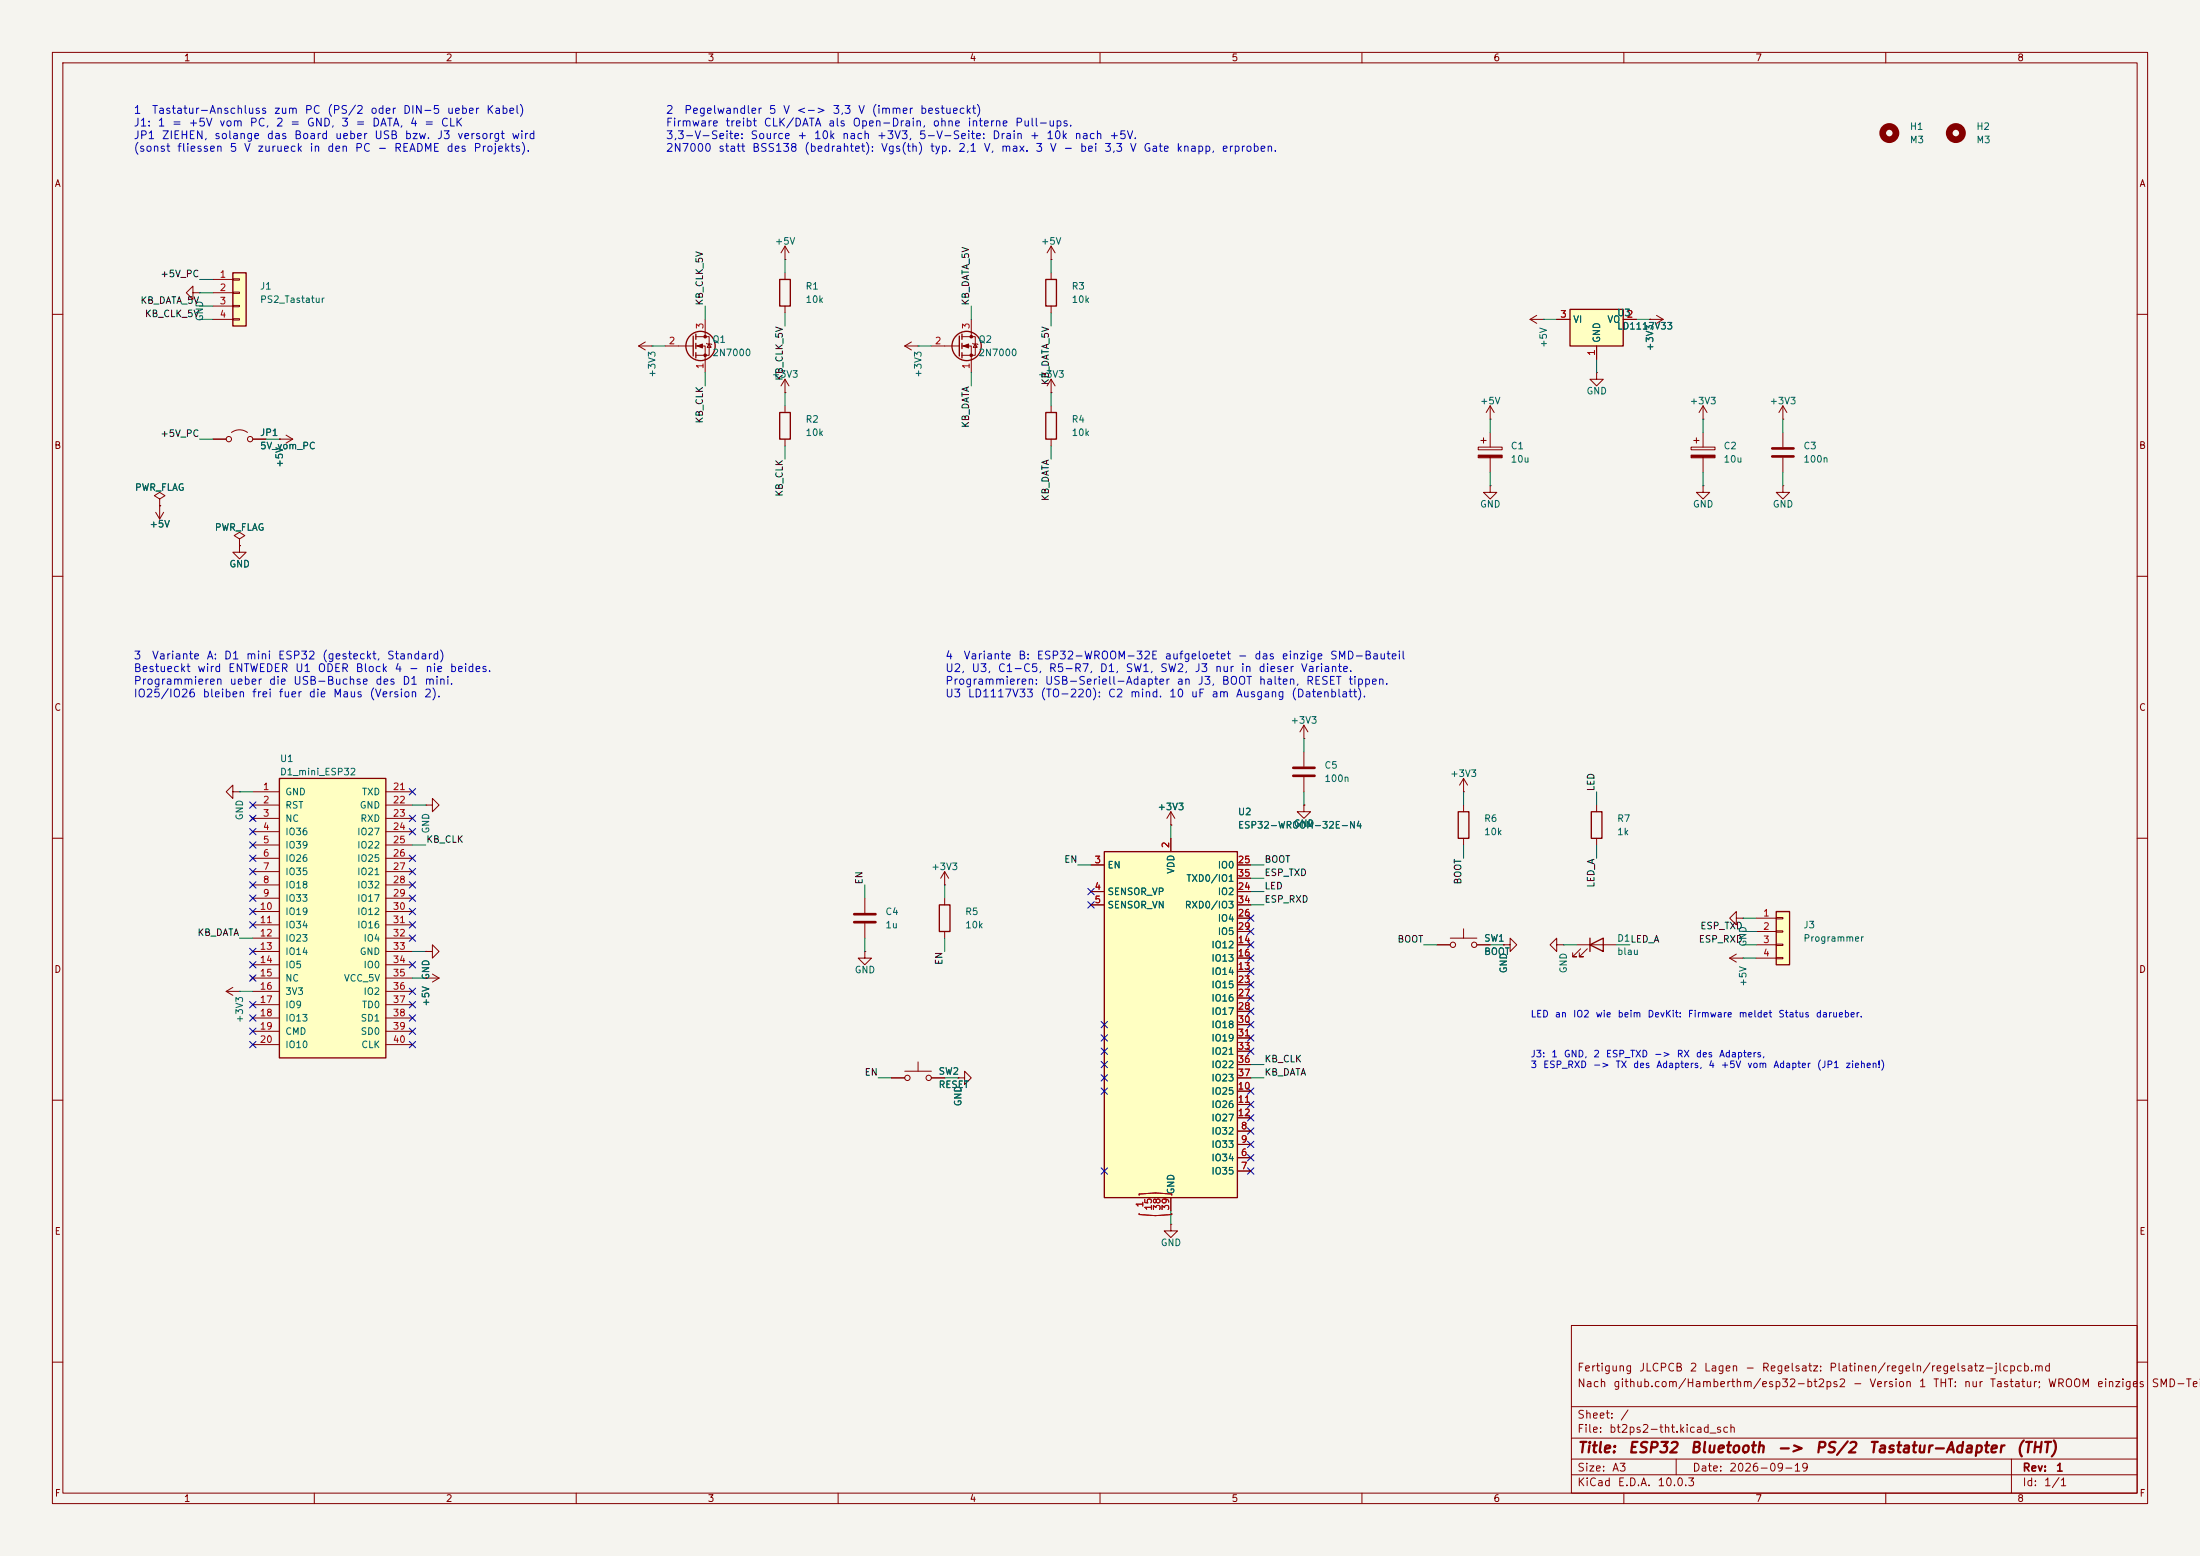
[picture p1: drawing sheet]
<svg xmlns="http://www.w3.org/2000/svg" width="420mm" height="297mm" viewBox="0 0 420 297" stroke-linecap="round" stroke-linejoin="round" font-family="sans-serif">
<path d="M0 0h420v297h-420z" fill="#f5f4ef" stroke="#f5f4ef" stroke-width=".19"/>
<g fill="none" stroke="#840000" stroke-width=".19">
<path d="M10 10h400v277h-400zM12 12h396v273h-396zM60 10v2M110 10v2M160 10v2M210 10v2M260 10v2M310 10v2M360 10v2M36.8 55.9v-1.3l-1.2 1.3 1.2 1.3v-1.3h1.3M38.1 55.9h.1M10 60h2"/>
<path d="M200.7 74.9h.1M200.7 72.4l-.8 1.3M200.7 72.4l.7 1.3M200.7 72.4v2.5M408 60h2M10 110h2M408 110h2M10 160h2M279.4 153.7v1.2M408 160h2M165.1 171.5v2.7M165.1 176.3v2.8"/>
<path d="M180.3 171.5v1.2M180.3 177.8v1.3M279.4 160v1.3M331.5 175.3v-1.3l-1.3 1.3 1.3 1.2v-1.2h1.2M332.7 175.3h.1M43.2 189.2l1.2 .8M43.2 189.2h2.5M44.4 188.5l-1.2 .7M45.7 189.2h.1M81.3 186.7h.1M81.3 181.6h1.2v-1.3l1.3 1.3-1.3 1.3v-1.3M81.3 181.6h.1"/>
<path d="M81.3 186.7h2.5M82.5 185.9l1.3 .8M83.8 186.7l-1.3 .8M165.1 181.6v1.3h1.3l-1.3 1.3-1.3-1.3h1.3M165.1 181.6h.1M301 180.3h7.6M301.8 181.1l-1.6 1.5h.8h-.8v-.7M303 181.1l-1.5 1.5h.8h-.8v-.7M10 210h2M170.2 205.7h2.5M172.7 204.5h5.1M175.3 202.7v1.8"/>
<path d="M177.8 205.7h2.5M182.9 205.7h1.2v-1.2l1.3 1.2-1.3 1.3v-1.3M182.9 205.7h.1M408 210h2M300 253h108v32h-108zM10 260h2M300 278.5h108M300 274.5h108M300 268.5h108M320 278.5v3M384 278.5v6.5M408 260h2"/>
<path d="M60 285v2M110 285v2M160 285v2M210 285v2M260 285v2M300 281.5h108M310 285v2M360 285v2"/>
<circle cx="173.2" cy="205.7" r=".51"/>
<circle cx="177.3" cy="205.7" r=".51"/>
</g>
<path d="M278.4 154.9h2v5.1h-2zM179.3 172.7h2.1v5.1h-2.1zM303.5 179.1v2.5M303.5 180.3l2.6-1.2v2.5z" fill="none" stroke="#840000" stroke-width=".25"/>
<path d="M163.1 174.5h4M163.1 176h4" fill="none" stroke="#840000" stroke-width=".51"/>
<path d="M210.8 162.6h25.4v66h-25.4z" fill="#ffffc2"/>
<path d="M148.8 53.3h2.1v5.1h-2.1zM210.8 162.6h25.4v66h-25.4z" fill="none" stroke="#840000" stroke-width=".25"/>
<g fill="none" stroke="#840000" stroke-width=".19">
<path d="M149.9 49.5h.1M149.9 47l-.8 1.3M149.9 47l.7 1.3M149.9 47v2.5M149.9 52.1v1.2M149.9 58.4v1.3M315 61h.1M315 61h2.5M316.2 60.2l1.3 .8M317.5 61l-1.3 .7M325.1 77.5l-.7 1.2M325.1 77.5l.8 1.2"/>
<path d="M325.1 77.5v2.5M340.4 77.5v2.5M340.4 77.5l-.8 1.2M340.4 77.5l.7 1.2M284.5 92.7v1.3h1.2l-1.2 1.3-1.3-1.3h1.3M284.5 92.7h.1M322.8 85.3h4.6v.6h-4.6zM323.3 84.1h1.1M323.8 83.6v1M325.1 80h.1M325.1 82.6v2.7M325.1 87.4v2.8"/>
<path d="M340.4 80h.1M340.4 82.6v2.7M340.4 87.4v2.8M248.9 138.4l-.7 1.3M248.9 138.4l.8 1.3M248.9 138.4v2.6M44.4 151.1v-1.2l-1.2 1.2 1.2 1.3v-1.3h1.3M45.7 151.1h.1M223.5 157.5h.1M223.5 154.9v2.6M223.5 154.9l-.7 1.3M223.5 154.9l.8 1.3"/>
<path d="M248.9 141h.1M248.9 153.7v1.2h1.3l-1.3 1.3-1.3-1.3h1.3M248.9 153.7h.1M248.9 143.5v2.8M248.9 148.3v2.8M279.4 151.1h.1M279.4 148.6v2.5M279.4 148.6l-.8 1.3M279.4 148.6l.8 1.3M180.3 168.9h.1M180.3 166.4l-.7 1.2M180.3 166.4l.8 1.2"/>
<path d="M180.3 166.4v2.5M208.3 165.1h2.5M208.3 170.2h2.5M208.3 172.7h2.5M223.5 160v2.6M236.2 165.1h2.6M236.2 170.2h2.6M236.2 172.7h2.6M236.2 175.3h2.6M236.2 177.8h2.6M236.2 167.6h2.6M276.9 179.1h5"/>
<path d="M279.4 177.3v1.8M236.2 185.4h2.6M236.2 180.3h2.6M236.2 182.9h2.6M236.2 188h2.6M236.2 190.5h2.6M236.2 193h2.6M236.2 195.6h2.6M236.2 198.1h2.6M274.3 180.3h2.6M281.9 180.3h2.6M236.2 215.9h2.6"/>
<path d="M236.2 218.4h2.6M236.2 208.3h2.6M236.2 210.8h2.6M236.2 213.4h2.6M236.2 200.7h2.6M236.2 203.2h2.6M236.2 205.7h2.6M223.5 233.7v1.2h1.3l-1.3 1.3-1.3-1.3h1.3M223.5 233.7h.1M223.5 228.6v2.5M236.2 221h2.6M236.2 223.5h2.6"/>
<circle cx="277.4" cy="180.3" r=".51"/>
<circle cx="281.4" cy="180.3" r=".51"/>
</g>
<path d="M217.5 228.1v-.2l3.1-.2 3.1 .2v.2M217.5 231.6v.2l3.1 .2 3.1-.2v-.2" fill="none" stroke="#a90000" stroke-width=".19"/>
<g fill="none" stroke="#840000" stroke-width="1.3">
<circle cx="360.7" cy="25.4" r="1.27"/>
<circle cx="373.4" cy="25.4" r="1.27"/>
</g>
<path d="M338.3 85.6h4.1M338.3 87.1h4.1M246.9 146.6h4.1M246.9 148.1h4.1" fill="none" stroke="#840000" stroke-width=".51"/>
<path d="M322.8 86.9h4.6v.5h-4.6z" fill="#840000" stroke="#840000" stroke-width=".19"/>
<path d="M339.1 174h2.5v10.2h-2.5z" fill="#ffffc2"/>
<path d="M339.1 174h2.5v10.2h-2.5z" fill="none" stroke="#840000" stroke-width=".25"/>
<path d="M335.3 175.3h3.8M335.3 177.8h3.8M339.1 175.1h1.3v.3h-1.3zM339.1 177.7h1.3v.2h-1.3zM335.3 180.3h3.8M335.3 182.9h3.8M339.1 180.2h1.3v.3h-1.3zM339.1 182.8h1.3v.2h-1.3z" fill="none" stroke="#840000" stroke-width=".19"/>
<path d="M299.7 59.1h10.2v6.9h-10.2z" fill="#ffffc2"/>
<g fill="none" stroke="#840000" stroke-width=".25">
<path d="M299.7 59.1h10.2v6.9h-10.2zM132.3 64.1v3.8M132.8 63.8v1M132.8 65.5v1M132.8 67.3v1"/>
<circle cx="133.7" cy="66" r="2.79"/>
</g>
<g fill="none" stroke="#840000" stroke-width=".19">
<path d="M121.9 66h2.6M121.9 66l1.3 .8M123.2 65.3l-1.3 .7M124.5 66h.1M127 66h5.3M132.8 64.3h2.6v3.5h-2.6M132.8 66h1.8v5.1M134.6 61v3.3M134.9 65.5l1 .3M135.4 65.7l.4 .6h-.8zM297.2 61h2.5M304.8 71.1v1.3h1.3l-1.3 1.3-1.3-1.3h1.3"/>
<path d="M304.8 71.1h.1M304.8 66v2.6M309.9 61h2.5M40.6 83.8h2.6M44.2 82.6a2.54 2.54 0 0 1 3 0M48.3 83.8h2.5M53.3 83.8h.1M53.3 83.8h2.6M54.6 83.1l1.3 .7M55.9 83.8l-1.3 .8M45.7 102.9l1-.7-1-.6-1 .6 1 .7v1.2M45.7 104.1h.1"/>
<path d="M45.7 104.1v1.3h1.3l-1.3 1.3-1.3-1.3h1.3"/>
<circle cx="43.7" cy="83.8" r=".51"/>
<circle cx="47.8" cy="83.8" r=".51"/>
</g>
<g fill="#840000" stroke="#840000" stroke-width=".19">
<path d="M133.1 66l1-.3v.7z"/>
<circle cx="134.6" cy="64.3" r=".25"/>
<circle cx="134.6" cy="67.8" r=".25"/>
</g>
<path d="M53.3 148.6h20.4v53.3h-20.4z" fill="#ffffc2"/>
<g fill="none" stroke="#840000" stroke-width=".25">
<path d="M199.6 53.3h2.1v5.1h-2.1zM148.8 78.7h2.1v5.1h-2.1zM183.1 64.1v3.8M183.6 63.8v1M183.6 65.5v1M183.6 67.3v1M199.6 78.7h2.1v5.1h-2.1zM53.3 148.6h20.4v53.3h-20.4zM303.8 154.9h2v5.1h-2z"/>
<circle cx="184.5" cy="66" r="2.79"/>
</g>
<g fill="none" stroke="#840000" stroke-width=".19">
<path d="M200.7 49.5h.1M200.7 47v2.5M200.7 52.1v1.2M200.7 58.4v1.3M200.7 47l-.8 1.3M200.7 47l.7 1.3M149.9 74.9h.1M149.9 72.4v2.5M149.9 77.5v1.2M149.9 72.4l-.8 1.3M149.9 72.4l.7 1.3M172.7 66h2.6"/>
<path d="M172.7 66l1.3 .8M174 65.3l-1.3 .7M175.3 66h.1M177.8 66h5.3M183.6 64.3h2.6v3.5h-2.6M183.6 66h1.8v5.1M185.4 61v3.3M185.7 65.5l1 .3M186.2 65.7l.4 .6h-.8zM200.7 77.5v1.2M284.5 77.5l-.8 1.2M284.5 77.5l.7 1.2"/>
<path d="M284.5 77.5v2.5M292.1 61l1.3 .7M292.1 61h2.5M293.4 60.2l-1.3 .8M294.6 61h.1M29.7 97.8l.8 1.3M30.5 95.3l1-.7-1-.6-1 .6 1 .7v1.2M30.5 96.5h.1M30.5 96.5v2.6M31.2 97.8l-.7 1.3M149.9 83.8v1.3M200.7 83.8v1.3"/>
<path d="M282.2 85.3h4.6v.6h-4.6zM282.7 84.1h1M283.2 83.6v1M284.5 80h.1M284.5 82.6v2.7M284.5 87.4v2.8M325.1 92.7v1.3h1.3l-1.3 1.3-1.3-1.3h1.3M325.1 92.7h.1M340.4 92.7v1.3h1.2l-1.2 1.3-1.3-1.3h1.3M340.4 92.7h.1M47.9 155.8l.7 .8M48.3 151.1h5"/>
<path d="M48.3 153.7h5M48.3 156.2h5M48.3 158.8h5M48.6 155.8l-.7 .8M73.7 151.1h5M73.7 153.7h5M73.7 156.2h5M73.7 158.8h5M81.3 153.7h1.2v-1.3l1.3 1.3-1.3 1.2v-1.2M81.3 153.7h.1M304.8 153.7v1.2M48.3 161.3h5"/>
<path d="M48.3 163.8h5M48.3 166.4h5M48.3 168.9h5M48.3 171.5h5M48.3 174h5M48.3 176.5h5M48.3 179.1h5M73.7 161.3h5M73.7 163.8h5M73.7 166.4h5M73.7 168.9h5M73.7 171.5h5"/>
<path d="M73.7 174h5M73.7 176.5h5M73.7 179.1h5M304.8 160v1.3M47.9 186.3l.7 .8M48.3 181.6h5M48.3 184.2h5M48.3 186.7h5M48.3 189.2h5M48.3 191.8h5M48.3 194.3h5M48.3 196.9h5"/>
<path d="M48.3 199.4h5M48.6 186.3l-.7 .8M73.7 181.6h5M73.7 184.2h5M73.7 186.7h5M73.7 189.2h5M73.7 191.8h5M73.7 194.3h5M73.7 196.9h5M73.7 199.4h5M287 180.3h1.3v-1.2l1.3 1.2-1.3 1.3v-1.3M287 180.3h.1"/>
<path d="M297.2 180.3v-1.2l-1.3 1.2 1.3 1.3v-1.3h1.2M298.4 180.3h.1M330.2 182.9l1.3 .7M330.2 182.9h2.5M331.5 182.1l-1.3 .8M332.7 182.9h.1"/>
</g>
<g fill="#840000" stroke="#840000" stroke-width=".19">
<path d="M183.9 66l1-.3v.7z"/>
<path d="M282.2 86.9h4.6v.5h-4.6z"/>
<circle cx="185.4" cy="64.3" r=".25"/>
<circle cx="185.4" cy="67.8" r=".25"/>
</g>
<path d="M44.4 52.1h2.6v10.1h-2.6z" fill="#ffffc2"/>
<path d="M44.4 52.1h2.6v10.1h-2.6z" fill="none" stroke="#840000" stroke-width=".25"/>
<g fill="none" stroke="#840000" stroke-width=".19">
<path d="M40.6 53.3h3.8M40.6 55.9h3.8M40.6 58.4h3.8M44.4 53.2h1.3v.3h-1.3zM44.4 55.8h1.3v.2h-1.3zM44.4 58.3h1.3v.2h-1.3zM40.6 61h3.8M44.4 60.8h1.3v.3h-1.3zM297.2 61h2.5M304.8 66v2.6M309.9 61h2.5M315 61h.1"/>
<path d="M30.5 96.5h.1M40.6 83.8h2.6M48.3 83.8h2.5M53.3 83.8h.1M45.7 104.1h.1M223.5 157.5h.1M248.9 153.7h.1M208.3 165.1h2.5M208.3 170.2h2.5M208.3 172.7h2.5M223.5 160v2.6M236.2 165.1h2.6"/>
<path d="M236.2 170.2h2.6M236.2 172.7h2.6M236.2 175.3h2.6M236.2 177.8h2.6M236.2 167.6h2.6M81.3 181.6h.1M81.3 186.7h.1M236.2 180.3h2.6M236.2 185.4h2.6M236.2 182.9h2.6M236.2 188h2.6M236.2 190.5h2.6"/>
<path d="M236.2 193h2.6M236.2 195.6h2.6M236.2 198.1h2.6M274.3 180.3h2.6M281.9 180.3h2.6M287 180.3h.1M170.2 205.7h2.5M177.8 205.7h2.5M182.9 205.7h.1M236.2 215.9h2.6M236.2 218.4h2.6M236.2 208.3h2.6"/>
<path d="M236.2 210.8h2.6M236.2 213.4h2.6M236.2 200.7h2.6M236.2 203.2h2.6M236.2 205.7h2.6M223.5 228.6v2.5M236.2 221h2.6M236.2 223.5h2.6"/>
</g>
<g fill="none" stroke="#009600" stroke-width=".19">
<path d="M38.1 58.4h2.5M38.1 55.9h2.5M38.1 53.3h2.5M134.6 58.4v2.6M149.9 49.5v2.6M149.9 59.7v2.5M185.4 58.4v2.6M200.7 49.5v2.6M200.7 59.7v2.5M38.1 61h2.5M124.5 66h2.5M134.6 71.1v2.6"/>
<path d="M149.9 74.9v2.6M175.3 66h2.5M185.4 71.1v2.6M200.7 74.9v2.6M294.6 61h2.6M304.8 68.6v2.5M312.4 61h2.6M38.1 83.8h2.5M50.8 83.8h2.5M149.9 85.1v2.5M200.7 85.1v2.5M284.5 80v2.6"/>
<path d="M284.5 90.2v2.5M325.1 80v2.6M325.1 90.2v2.5M340.4 80v2.6M340.4 90.2v2.5M45.7 151.1h2.6M78.7 153.7h2.6M223.5 157.5v2.5M248.9 141v2.5M248.9 151.1v2.6M279.4 151.1v2.6M304.8 151.1v2.6"/>
<path d="M45.7 179.1h2.6M78.7 161.3h2.6M165.1 168.9v2.6M165.1 179.1v2.5M180.3 168.9v2.6M180.3 179.1v2.5M205.7 165.1h2.6M238.8 165.1h2.5M238.8 170.2h2.5M238.8 167.6h2.5M238.8 172.7h2.5M279.4 161.3v2.5"/>
<path d="M304.8 161.3v2.5M332.7 177.8h2.6M332.7 175.3h2.6M45.7 189.2h2.6M78.7 186.7h2.6M78.7 181.6h2.6M271.8 180.3h2.5M284.5 180.3h2.5M298.4 180.3h2.6M308.6 180.3h2.5M332.7 180.3h2.6M332.7 182.9h2.6"/>
<path d="M167.6 205.7h2.6M180.3 205.7h2.6M238.8 203.2h2.5M238.8 205.7h2.5M223.5 231.1v2.6"/>
</g>
<g fill="none" stroke="#000084" stroke-width=".19">
<path d="M47.7 153.1l1.2 1.2M47.7 155.6l1.2 1.2M47.7 158.1l1.2 1.3M48.9 153.1l-1.2 1.2M48.9 155.6l-1.2 1.2M48.9 158.1l-1.2 1.3M78.1 158.1l1.2 1.3M78.1 155.6l1.2 1.2M78.1 150.5l1.2 1.2M79.3 158.1l-1.2 1.3M79.3 155.6l-1.2 1.2M79.3 150.5l-1.2 1.2"/>
<path d="M47.7 173.4l1.2 1.2M47.7 170.8l1.2 1.3M47.7 175.9l1.2 1.2M47.7 168.3l1.2 1.2M47.7 165.8l1.2 1.2M47.7 160.7l1.2 1.2M47.7 163.2l1.2 1.2M48.9 173.4l-1.2 1.2M48.9 170.8l-1.2 1.3M48.9 175.9l-1.2 1.2M48.9 168.3l-1.2 1.2M48.9 165.8l-1.2 1.2"/>
<path d="M48.9 160.7l-1.2 1.2M48.9 163.2l-1.2 1.2M78.1 165.8l1.2 1.2M78.1 163.2l1.2 1.2M78.1 170.8l1.2 1.3M78.1 173.4l1.2 1.2M78.1 168.3l1.2 1.2M78.1 178.5l1.2 1.2M78.1 175.9l1.2 1.2M79.3 165.8l-1.2 1.2M79.3 163.2l-1.2 1.2M79.3 170.8l-1.2 1.3"/>
<path d="M79.3 173.4l-1.2 1.2M79.3 168.3l-1.2 1.2M79.3 178.5l-1.2 1.2M79.3 175.9l-1.2 1.2M207.7 172.1l1.2 1.2M207.7 169.6l1.2 1.2M208.9 172.1l-1.2 1.2M208.9 169.6l-1.2 1.2M238.2 179.7l1.2 1.2M238.2 174.7l1.2 1.2M238.2 177.2l1.2 1.2M239.4 179.7l-1.2 1.2"/>
<path d="M239.4 174.7l-1.2 1.2M239.4 177.2l-1.2 1.2M47.7 191.2l1.2 1.2M47.7 198.8l1.2 1.2M47.7 196.2l1.2 1.3M47.7 186.1l1.2 1.2M47.7 183.5l1.2 1.3M47.7 181l1.2 1.2M47.7 193.7l1.2 1.2M48.9 196.2l-1.2 1.3M48.9 186.1l-1.2 1.2M48.9 191.2l-1.2 1.2"/>
<path d="M48.9 198.8l-1.2 1.2M48.9 183.5l-1.2 1.3M48.9 181l-1.2 1.2M48.9 193.7l-1.2 1.2M78.1 198.8l1.2 1.2M78.1 183.5l1.2 1.3M78.1 191.2l1.2 1.2M78.1 188.6l1.2 1.2M78.1 193.7l1.2 1.2M78.1 196.2l1.2 1.3M79.3 198.8l-1.2 1.2M79.3 183.5l-1.2 1.3"/>
<path d="M79.3 191.2l-1.2 1.2M79.3 188.6l-1.2 1.2M79.3 193.7l-1.2 1.2M79.3 196.2l-1.2 1.3M210.2 197.5l1.2 1.2M210.2 195l1.2 1.2M211.4 197.5l-1.2 1.2M211.4 195l-1.2 1.2M238.2 182.3l1.2 1.2M238.2 197.5l1.2 1.2M238.2 184.8l1.2 1.2M238.2 187.4l1.2 1.2"/>
<path d="M238.2 189.9l1.2 1.2M238.2 192.4l1.2 1.2M238.2 195l1.2 1.2M239.4 182.3l-1.2 1.2M239.4 195l-1.2 1.2M239.4 197.5l-1.2 1.2M239.4 184.8l-1.2 1.2M239.4 187.4l-1.2 1.2M239.4 189.9l-1.2 1.2M239.4 192.4l-1.2 1.2M210.2 200.1l1.2 1.2M210.2 202.6l1.2 1.2"/>
<path d="M210.2 207.7l1.2 1.2M210.2 205.1l1.2 1.2M211.4 202.6l-1.2 1.2M211.4 205.1l-1.2 1.2M211.4 200.1l-1.2 1.2M211.4 207.7l-1.2 1.2M238.2 215.3l1.2 1.2M238.2 217.8l1.2 1.2M238.2 212.8l1.2 1.2M238.2 207.7l1.2 1.2M238.2 210.2l1.2 1.2M238.2 200.1l1.2 1.2"/>
<path d="M239.4 215.3l-1.2 1.2M239.4 217.8l-1.2 1.2M239.4 212.8l-1.2 1.2M239.4 207.7l-1.2 1.2M239.4 210.2l-1.2 1.2M239.4 200.1l-1.2 1.2M210.2 222.9l1.2 1.2M211.4 222.9l-1.2 1.2M238.2 220.4l1.2 1.2M238.2 222.9l1.2 1.2M239.4 220.4l-1.2 1.2M239.4 222.9l-1.2 1.2"/>
</g>
<path d="M217.5 228.1v-.2l3.1-.2 3.1 .2v.2M217.5 231.6v.2l3.1 .2 3.1-.2v-.2" fill="none" stroke="#a90000" stroke-width=".19"/>
<g font-size="2" fill="#840000">
<text x="301" y="277.8">Title:</text>
<text x="310.7" y="277.8">ESP32</text>
<text x="322.5" y="277.8">Bluetooth</text>
<text x="339.1" y="277.8">-&gt;</text>
<text x="346.4" y="277.8">PS/2</text>
<text x="356.6" y="277.8">Tastatur-Adapter</text>
<text x="384.8" y="277.8">(THT)</text>
</g>
<g font-size="1.5" fill="#0000c2">
<text x="25.4" y="22.1">1</text>
<text x="28.9" y="22.1">Tastatur-Anschluss</text>
<text x="52.2" y="22.1">zum</text>
<text x="58.1" y="22.1">PC</text>
<text x="62.4" y="22.1">(PS/2</text>
<text x="70.6" y="22.1">oder</text>
<text x="76.8" y="22.1">DIN-5</text>
<text x="85.2" y="22.1">ueber</text>
<text x="92.7" y="22.1">Kabel)</text>
<text x="127" y="22.1">2</text>
<text x="130.5" y="22.1">Pegelwandler</text>
<text x="146.6" y="22.1">5</text>
<text x="149.4" y="22.1">V</text>
<text x="152" y="22.1">&lt;-&gt;</text>
<text x="158.8" y="22.1">3,3</text>
<text x="163.7" y="22.1">V</text>
<text x="166.3" y="22.1">(immer</text>
<text x="175.5" y="22.1">bestueckt)</text>
<text x="25.4" y="24.5">J1:</text>
<text x="25.4" y="26.9">JP1</text>
<text x="25.4" y="29.3">(sonst</text>
<text x="30" y="24.5">1</text>
<text x="30.8" y="26.9">ZIEHEN,</text>
<text x="32.7" y="24.5">=</text>
<text x="33.7" y="29.3">fliessen</text>
<text x="35.9" y="24.5">+5V</text>
<text x="40.8" y="26.9">solange</text>
<text x="41.7" y="24.5">vom</text>
<text x="43.7" y="29.3">5</text>
<text x="46.4" y="29.3">V</text>
<text x="47.5" y="24.5">PC,</text>
<text x="49" y="29.3">zurueck</text>
<text x="50.8" y="26.9">das</text>
<text x="52.6" y="24.5">2</text>
<text x="55.3" y="24.5">=</text>
<text x="56" y="26.9">Board</text>
<text x="58.4" y="24.5">GND,</text>
<text x="59" y="29.3">in</text>
<text x="62.3" y="29.3">den</text>
<text x="63.8" y="26.9">ueber</text>
<text x="65" y="24.5">3</text>
<text x="67.6" y="29.3">PC</text>
<text x="67.8" y="24.5">=</text>
<text x="70.9" y="24.5">DATA,</text>
<text x="71.3" y="26.9">USB</text>
<text x="71.9" y="29.3">-</text>
<text x="75.1" y="29.3">README</text>
<text x="77.1" y="26.9">bzw.</text>
<text x="78.1" y="24.5">4</text>
<text x="80.9" y="24.5">=</text>
<text x="83.3" y="26.9">J3</text>
<text x="84" y="24.5">CLK</text>
<text x="85.1" y="29.3">des</text>
<text x="87.2" y="26.9">versorgt</text>
<text x="90.3" y="29.3">Projekts).</text>
<text x="97.5" y="26.9">wird</text>
<text x="127" y="24.5">Firmware</text>
<text x="127" y="26.9">3,3-V-Seite:</text>
<text x="127" y="29.3">2N7000</text>
<text x="137" y="29.3">statt</text>
<text x="138.4" y="24.5">treibt</text>
<text x="143.2" y="26.9">Source</text>
<text x="143.5" y="29.3">BSS138</text>
<text x="145.7" y="24.5">CLK/DATA</text>
<text x="152.1" y="26.9">+</text>
<text x="153.4" y="29.3">(bedrahtet):</text>
<text x="155.3" y="26.9">10k</text>
<text x="158" y="24.5">als</text>
<text x="160.6" y="26.9">nach</text>
<text x="162.6" y="24.5">Open-Drain,</text>
<text x="167.3" y="26.9">+3V3,</text>
<text x="168.1" y="29.3">Vgs(th)</text>
<text x="175.3" y="26.9">5-V-Seite:</text>
<text x="177.4" y="29.3">typ.</text>
<text x="177.9" y="24.5">ohne</text>
<text x="182.8" y="29.3">2,1</text>
<text x="184.6" y="24.5">interne</text>
<text x="187.7" y="29.3">V,</text>
<text x="189.3" y="26.9">Drain</text>
<text x="191" y="29.3">max.</text>
<text x="193.7" y="24.5">Pull-ups.</text>
<text x="196.5" y="26.9">+</text>
<text x="197.6" y="29.3">3</text>
<text x="199.6" y="26.9">10k</text>
<text x="200.3" y="29.3">V</text>
<text x="202.9" y="29.3">-</text>
<text x="205" y="26.9">nach</text>
<text x="206" y="29.3">bei</text>
<text x="210.7" y="29.3">3,3</text>
<text x="211.7" y="26.9">+5V.</text>
<text x="215.6" y="29.3">V</text>
<text x="218.1" y="29.3">Gate</text>
<text x="224.4" y="29.3">knapp,</text>
<text x="233.1" y="29.3">erproben.</text>
<text x="25.4" y="126.2">3</text>
<text x="25.4" y="128.6">Bestueckt</text>
<text x="25.4" y="131.1">Programmieren</text>
<text x="28.9" y="126.2">Variante</text>
<text x="37.6" y="128.6">wird</text>
<text x="39.3" y="126.2">A:</text>
<text x="42.6" y="126.2">D1</text>
<text x="43.4" y="128.6">ENTWEDER</text>
<text x="43.7" y="131.1">ueber</text>
<text x="46.9" y="126.2">mini</text>
<text x="51.2" y="131.1">die</text>
<text x="52.9" y="126.2">ESP32</text>
<text x="55.9" y="131.1">USB-Buchse</text>
<text x="56.2" y="128.6">U1</text>
<text x="60.5" y="128.6">ODER</text>
<text x="61.4" y="126.2">(gesteckt,</text>
<text x="67.8" y="128.6">Block</text>
<text x="71.5" y="131.1">des</text>
<text x="73.8" y="126.2">Standard)</text>
<text x="75.2" y="128.6">4</text>
<text x="76.7" y="131.1">D1</text>
<text x="77.9" y="128.6">-</text>
<text x="80.9" y="131.1">mini.</text>
<text x="81.1" y="128.6">nie</text>
<text x="85.7" y="128.6">beides.</text>
<text x="180.3" y="126.2">4</text>
<text x="180.3" y="128.6">U2,</text>
<text x="180.3" y="131.1">Programmieren:</text>
<text x="183.8" y="126.2">Variante</text>
<text x="185.4" y="128.6">U3,</text>
<text x="190.4" y="128.6">C1-C5,</text>
<text x="194.3" y="126.2">B:</text>
<text x="197.8" y="126.2">ESP32-WROOM-32E</text>
<text x="199.4" y="131.1">USB-Seriell-Adapter</text>
<text x="200.1" y="128.6">R5-R7,</text>
<text x="209.8" y="128.6">D1,</text>
<text x="214.8" y="128.6">SW1,</text>
<text x="221.4" y="128.6">SW2,</text>
<text x="222.2" y="126.2">aufgeloetet</text>
<text x="224.5" y="131.1">an</text>
<text x="227.9" y="128.6">J3</text>
<text x="228.5" y="131.1">J3,</text>
<text x="231.8" y="128.6">nur</text>
<text x="233.1" y="131.1">BOOT</text>
<text x="236.2" y="126.2">-</text>
<text x="236.8" y="128.6">in</text>
<text x="239.3" y="126.2">das</text>
<text x="240.1" y="128.6">dieser</text>
<text x="240.2" y="131.1">halten,</text>
<text x="244.6" y="126.2">einzige</text>
<text x="248.2" y="128.6">Variante.</text>
<text x="249.2" y="131.1">RESET</text>
<text x="253.8" y="126.2">SMD-Bauteil</text>
<text x="257.3" y="131.1">tippen.</text>
<text x="25.4" y="133.5">IO25/IO26</text>
<text x="38.6" y="133.5">bleiben</text>
<text x="48" y="133.5">frei</text>
<text x="53.1" y="133.5">fuer</text>
<text x="58.8" y="133.5">die</text>
<text x="63.5" y="133.5">Maus</text>
<text x="70.4" y="133.5">(Version</text>
<text x="80.9" y="133.5">2).</text>
<text x="180.3" y="133.5">U3</text>
<text x="184.6" y="133.5">LD1117V33</text>
<text x="198.5" y="133.5">(TO-220):</text>
<text x="211.4" y="133.5">C2</text>
<text x="215.6" y="133.5">mind.</text>
<text x="223.1" y="133.5">10</text>
<text x="227.2" y="133.5">uF</text>
<text x="231.2" y="133.5">am</text>
<text x="235.8" y="133.5">Ausgang</text>
<text x="246.4" y="133.5">(Datenblatt).</text>
</g>
<g font-size="1.5" fill="#840000">
<text x="301" y="262.1">Fertigung</text>
<text x="312.8" y="262.1">JLCPCB</text>
<text x="322.4" y="262.1">2</text>
<text x="325.2" y="262.1">Lagen</text>
<text x="333" y="262.1">-</text>
<text x="336.2" y="262.1">Regelsatz:</text>
<text x="349.1" y="262.1">Platinen/regeln/regelsatz-jlcpcb.md</text>
<text x="301" y="265.1">Nach</text>
<text x="307.9" y="265.1">github.com/Hamberthm/esp32-bt2ps2</text>
<text x="353.6" y="265.1">-</text>
<text x="356.7" y="265.1">Version</text>
<text x="366.2" y="265.1">1</text>
<text x="368.9" y="265.1">THT:</text>
<text x="374.8" y="265.1">nur</text>
<text x="379.7" y="265.1">Tastatur;</text>
<text x="390.8" y="265.1">WROOM</text>
<text x="400.2" y="265.1">einziges</text>
<text x="410.6" y="265.1">SMD-Teil</text>
<text x="301" y="273.8">File:</text>
<text x="301" y="271.1">Sheet:</text>
<text x="307.1" y="273.8">bt2ps2-tht.kicad_sch</text>
<text x="309.2" y="271.1">/</text>
<text x="301" y="281.2">Size:</text>
<text x="307.6" y="281.2">A3</text>
<text x="323" y="281.2">Date:</text>
<text x="330" y="281.2">2026-09-19</text>
<text x="386" y="281.2">Rev:</text>
<text x="392.4" y="281.2">1</text>
<text x="301" y="284">KiCad</text>
<text x="308.7" y="284">E.D.A.</text>
<text x="316.3" y="284">10.0.3</text>
<text x="386" y="284">Id:</text>
<text x="390.1" y="284">1/1</text>
</g>
<g font-size="1.3" fill="#840000">
<text x="35" y="12">1</text>
<text x="85" y="12">2</text>
<text x="135" y="12">3</text>
<text x="185" y="12">4</text>
<text x="235" y="12">5</text>
<text x="285" y="12">6</text>
<text x="335" y="12">7</text>
<text x="385" y="12">8</text>
<text x="10.3" y="36">A</text>
<text x="408.3" y="36">A</text>
<text x="10.3" y="86">B</text>
<text x="408.2" y="86">B</text>
<text x="10.3" y="136">C</text>
<text x="408.2" y="136">C</text>
<text x="10.3" y="186">D</text>
<text x="408.2" y="186">D</text>
<text x="10.3" y="236">E</text>
<text x="408.3" y="236">E</text>
<text x="10.3" y="286">F</text>
<text x="35" y="287">1</text>
<text x="85" y="287">2</text>
<text x="135" y="287">3</text>
<text x="185" y="287">4</text>
<text x="235" y="287">5</text>
<text x="285" y="287">6</text>
<text x="335" y="287">7</text>
<text x="385" y="287">8</text>
<text x="408.3" y="286">F</text>
</g>
<g font-size="1.3" fill="#006464">
<text x="364.5" y="27.6">M3</text>
<text x="364.5" y="25.1">H1</text>
<text x="377.2" y="27.6">M3</text>
<text x="377.2" y="25.1">H2</text>
<text x="147.8" y="47">+5V</text>
<text x="198.6" y="47">+5V</text>
<text x="49.5" y="55.6">J1</text>
<text x="49.5" y="58.1">PS2_Tastatur</text>
<text x="153.7" y="55.6">R1</text>
<text x="153.7" y="58.1">10k</text>
<text x="204.5" y="55.6">R3</text>
<text x="204.5" y="58.1">10k</text>
<text x="39.1" y="61.4" transform="rotate(-90 39.1 61.4)">GND</text>
<text x="135.9" y="65.7">Q1</text>
<text x="186.7" y="65.7">Q2</text>
<text x="300.2" y="61.9">VI</text>
<text x="305.8" y="65.5" transform="rotate(-90 305.8 65.5)">GND</text>
<text x="306.7" y="61.9">VO</text>
<text x="308.6" y="63.2">LD1117V33</text>
<text x="308.6" y="60.7">U3</text>
<text x="135.9" y="68.3">2N7000</text>
<text x="186.7" y="68.3">2N7000</text>
<text x="295.6" y="66.5" transform="rotate(-90 295.6 66.5)">+5V</text>
<text x="315.9" y="67.1" transform="rotate(-90 315.9 67.1)">+3V3</text>
<text x="125.4" y="72.2" transform="rotate(-90 125.4 72.2)">+3V3</text>
<text x="147.2" y="72.4">+3V3</text>
<text x="176.2" y="72.2" transform="rotate(-90 176.2 72.2)">+3V3</text>
<text x="198" y="72.4">+3V3</text>
<text x="282.4" y="77.5">+5V</text>
<text x="302.8" y="75.6">GND</text>
<text x="322.5" y="77.5">+3V3</text>
<text x="337.7" y="77.5">+3V3</text>
<text x="49.5" y="83.5">JP1</text>
<text x="153.7" y="81">R2</text>
<text x="153.7" y="83.5">10k</text>
<text x="204.5" y="81">R4</text>
<text x="204.5" y="83.5">10k</text>
<text x="49.5" y="86.1">5V_vom_PC</text>
<text x="54.3" y="89.4" transform="rotate(-90 54.3 89.4)">+5V</text>
<text x="288.3" y="86.1">C1</text>
<text x="288.3" y="88.6">10u</text>
<text x="328.9" y="86.1">C2</text>
<text x="328.9" y="88.6">10u</text>
<text x="344.2" y="86.1">C3</text>
<text x="344.2" y="88.6">100n</text>
<text x="25.7" y="94">PWR_FLAG</text>
<text x="28.4" y="101">+5V</text>
<text x="40.9" y="101.6">PWR_FLAG</text>
<text x="282.4" y="97.2">GND</text>
<text x="323.1" y="97.2">GND</text>
<text x="338.3" y="97.2">GND</text>
<text x="43.7" y="108.6">GND</text>
<text x="246.3" y="138.4">+3V3</text>
<text x="53.3" y="148.3">D1_mini_ESP32</text>
<text x="53.3" y="145.8">U1</text>
<text x="252.7" y="147">C5</text>
<text x="252.7" y="149.6">100n</text>
<text x="276.8" y="148.6">+3V3</text>
<text x="54.4" y="152.1">GND</text>
<text x="54.4" y="154.6">RST</text>
<text x="68.6" y="154.6">GND</text>
<text x="69" y="152.1">TXD</text>
<text x="220.9" y="155">+3V3</text>
<text x="236.2" y="155.9">U2</text>
<text x="46.7" y="156.7" transform="rotate(-90 46.7 156.7)">GND</text>
<text x="54.4" y="157.2">NC</text>
<text x="54.4" y="159.7">IO36</text>
<text x="68.1" y="159.7">IO27</text>
<text x="68.7" y="157.2">RXD</text>
<text x="82.3" y="159.2" transform="rotate(-90 82.3 159.2)">GND</text>
<text x="236.2" y="158.5">ESP32-WROOM-32E-N4</text>
<text x="246.9" y="158.1">GND</text>
<text x="283.2" y="157.2">R6</text>
<text x="283.2" y="159.7">10k</text>
<text x="308.6" y="157.2">R7</text>
<text x="308.6" y="159.7">1k</text>
<text x="54.4" y="162.3">IO39</text>
<text x="54.4" y="164.8">IO26</text>
<text x="54.4" y="167.3">IO35</text>
<text x="68.1" y="162.3">IO22</text>
<text x="68.1" y="164.8">IO25</text>
<text x="68.1" y="167.3">IO21</text>
<text x="177.7" y="166.4">+3V3</text>
<text x="211.3" y="166.1">EN</text>
<text x="224.5" y="166.9" transform="rotate(-90 224.5 166.9)">VDD</text>
<text x="232.4" y="166.1">IO0</text>
<text x="54.4" y="169.9">IO18</text>
<text x="54.4" y="172.4">IO33</text>
<text x="68.1" y="169.9">IO32</text>
<text x="68.1" y="172.4">IO17</text>
<text x="211.3" y="171.2">SENSOR_VP</text>
<text x="211.3" y="173.7">SENSOR_VN</text>
<text x="226.1" y="173.7">RXD0/IO3</text>
<text x="226.4" y="168.6">TXD0/IO1</text>
<text x="232.4" y="171.2">IO2</text>
<text x="54.4" y="175">IO19</text>
<text x="54.4" y="177.5">IO34</text>
<text x="68.1" y="175">IO12</text>
<text x="68.1" y="177.5">IO16</text>
<text x="168.9" y="175">C4</text>
<text x="168.9" y="177.5">1u</text>
<text x="184.2" y="175">R5</text>
<text x="184.2" y="177.5">10k</text>
<text x="232.4" y="176.2">IO4</text>
<text x="232.4" y="178.8">IO5</text>
<text x="344.2" y="177.5">J3</text>
<text x="54.4" y="180">IO23</text>
<text x="54.4" y="182.6">IO14</text>
<text x="54.4" y="185.1">IO5</text>
<text x="68.6" y="182.6">GND</text>
<text x="69.3" y="180">IO4</text>
<text x="69.3" y="185.1">IO0</text>
<text x="231.2" y="181.3">IO12</text>
<text x="231.2" y="183.9">IO13</text>
<text x="283.2" y="180">SW1</text>
<text x="283.2" y="182.6">BOOT</text>
<text x="288" y="185.9" transform="rotate(-90 288 185.9)">GND</text>
<text x="299.4" y="185.9" transform="rotate(-90 299.4 185.9)">GND</text>
<text x="308.6" y="180">D1LED_A</text>
<text x="308.6" y="182.6">blau</text>
<text x="333.7" y="180.8" transform="rotate(-90 333.7 180.8)">GND</text>
<text x="344.2" y="180">Programmer</text>
<text x="54.4" y="187.7">NC</text>
<text x="54.4" y="190.2">3V3</text>
<text x="65.5" y="187.7">VCC_5V</text>
<text x="69.3" y="190.2">IO2</text>
<text x="82.3" y="187.1" transform="rotate(-90 82.3 187.1)">GND</text>
<text x="163.1" y="186.1">GND</text>
<text x="231.2" y="186.4">IO14</text>
<text x="231.2" y="188.9">IO15</text>
<text x="231.2" y="191.5">IO16</text>
<text x="333.7" y="188.4" transform="rotate(-90 333.7 188.4)">+5V</text>
<text x="46.7" y="195.4" transform="rotate(-90 46.7 195.4)">+3V3</text>
<text x="54.4" y="192.7">IO9</text>
<text x="54.4" y="195.3">IO13</text>
<text x="54.4" y="197.8">CMD</text>
<text x="68.8" y="195.3">SD1</text>
<text x="68.8" y="197.8">SD0</text>
<text x="69" y="192.7">TD0</text>
<text x="82.3" y="192.2" transform="rotate(-90 82.3 192.2)">+5V</text>
<text x="231.2" y="194">IO17</text>
<text x="231.2" y="196.6">IO18</text>
<text x="54.4" y="200.4">IO10</text>
<text x="68.9" y="200.4">CLK</text>
<text x="231.2" y="199.1">IO19</text>
<text x="231.2" y="201.6">IO21</text>
<text x="179.1" y="208">RESET</text>
<text x="179.1" y="205.4">SW2</text>
<text x="231.2" y="209.3">IO25</text>
<text x="231.2" y="204.2">IO22</text>
<text x="231.2" y="206.7">IO23</text>
<text x="183.9" y="211.3" transform="rotate(-90 183.9 211.3)">GND</text>
<text x="231.2" y="211.8">IO26</text>
<text x="231.2" y="214.3">IO27</text>
<text x="231.2" y="222">IO34</text>
<text x="231.2" y="216.9">IO32</text>
<text x="231.2" y="219.4">IO33</text>
<text x="231.2" y="224.5">IO35</text>
<text x="224.5" y="228.1" transform="rotate(-90 224.5 228.1)">GND</text>
<text x="221.5" y="238.2">GND</text>
</g>
<g font-size="1.3" fill="#0f0f0f">
<text x="30.5" y="53.2">+5V_PC</text>
<text x="26.7" y="58.3">KB_DATA_5V</text>
<text x="134.5" y="58.4" transform="rotate(-90 134.5 58.4)">KB_CLK_5V</text>
<text x="185.3" y="58.4" transform="rotate(-90 185.3 58.4)">KB_DATA_5V</text>
<text x="27.6" y="60.8">KB_CLK_5V</text>
<text x="149.7" y="72.8" transform="rotate(-90 149.7 72.8)">KB_CLK_5V</text>
<text x="200.5" y="73.6" transform="rotate(-90 200.5 73.6)">KB_DATA_5V</text>
<text x="30.5" y="83.7">+5V_PC</text>
<text x="134.5" y="80.9" transform="rotate(-90 134.5 80.9)">KB_CLK</text>
<text x="185.3" y="81.8" transform="rotate(-90 185.3 81.8)">KB_DATA</text>
<text x="149.7" y="94.9" transform="rotate(-90 149.7 94.9)">KB_CLK</text>
<text x="200.5" y="95.8" transform="rotate(-90 200.5 95.8)">KB_DATA</text>
<text x="304.7" y="151.1" transform="rotate(-90 304.7 151.1)">LED</text>
<text x="81.3" y="161.2">KB_CLK</text>
<text x="203.1" y="165">EN</text>
<text x="241.3" y="165">BOOT</text>
<text x="241.3" y="167.5">ESP_TXD</text>
<text x="165" y="168.9" transform="rotate(-90 165 168.9)">EN</text>
<text x="241.3" y="170.1">LED</text>
<text x="241.3" y="172.6">ESP_RXD</text>
<text x="279.3" y="168.9" transform="rotate(-90 279.3 168.9)">BOOT</text>
<text x="304.7" y="169.5" transform="rotate(-90 304.7 169.5)">LED_A</text>
<text x="37.6" y="178.9">KB_DATA</text>
<text x="324.5" y="177.7">ESP_TXD</text>
<text x="180.2" y="184.3" transform="rotate(-90 180.2 184.3)">EN</text>
<text x="266.7" y="180.2">BOOT</text>
<text x="324.2" y="180.2">ESP_RXD</text>
<text x="241.3" y="203.1">KB_CLK</text>
<text x="165" y="205.6">EN</text>
<text x="241.3" y="205.6">KB_DATA</text>
</g>
<g font-size="1.3" fill="#a90000">
<text x="41.8" y="53.3">1</text>
<text x="41.8" y="55.9">2</text>
<text x="41.8" y="58.4">3</text>
<text x="41.8" y="60.9">4</text>
<text x="134.6" y="62.9" transform="rotate(-90 134.6 62.9)">3</text>
<text x="185.4" y="62.9" transform="rotate(-90 185.4 62.9)">3</text>
<text x="297.7" y="60.9">3</text>
<text x="310.4" y="60.9">2</text>
<text x="127.6" y="66">2</text>
<text x="134.6" y="70.6" transform="rotate(-90 134.6 70.6)">1</text>
<text x="178.4" y="66">2</text>
<text x="185.4" y="70.6" transform="rotate(-90 185.4 70.6)">1</text>
<text x="304.8" y="68" transform="rotate(-90 304.8 68)">1</text>
<text x="50.1" y="151.1">1</text>
<text x="50.1" y="153.6">2</text>
<text x="74.9" y="151.1">21</text>
<text x="74.9" y="153.6">22</text>
<text x="50.1" y="156.2">3</text>
<text x="50.1" y="158.7">4</text>
<text x="50.1" y="161.3">5</text>
<text x="74.9" y="156.2">23</text>
<text x="74.9" y="158.7">24</text>
<text x="74.9" y="161.3">25</text>
<text x="223.5" y="162" transform="rotate(-90 223.5 162)">2</text>
<text x="50.1" y="163.8">6</text>
<text x="50.1" y="166.3">7</text>
<text x="74.9" y="163.8">26</text>
<text x="74.9" y="166.3">27</text>
<text x="208.8" y="165.1">3</text>
<text x="236.2" y="165.1">25</text>
<text x="236.2" y="167.6">35</text>
<text x="49.5" y="174">10</text>
<text x="50.1" y="168.9">8</text>
<text x="50.1" y="171.4">9</text>
<text x="74.9" y="168.9">28</text>
<text x="74.9" y="171.4">29</text>
<text x="74.9" y="174">30</text>
<text x="208.8" y="170.2">4</text>
<text x="208.8" y="172.7">5</text>
<text x="236.2" y="170.2">24</text>
<text x="236.2" y="172.7">34</text>
<text x="49.5" y="176.5">11</text>
<text x="49.5" y="179">12</text>
<text x="74.9" y="176.5">31</text>
<text x="74.9" y="179">32</text>
<text x="236.2" y="175.2">26</text>
<text x="236.2" y="177.8">29</text>
<text x="336.5" y="175.2">1</text>
<text x="336.5" y="177.8">2</text>
<text x="49.5" y="181.6">13</text>
<text x="49.5" y="184.1">14</text>
<text x="74.9" y="181.6">33</text>
<text x="74.9" y="184.1">34</text>
<text x="236.2" y="185.4">13</text>
<text x="236.2" y="180.3">14</text>
<text x="236.2" y="182.9">16</text>
<text x="336.5" y="180.3">3</text>
<text x="336.5" y="182.9">4</text>
<text x="49.5" y="186.7">15</text>
<text x="49.5" y="189.2">16</text>
<text x="49.5" y="191.7">17</text>
<text x="74.9" y="186.7">35</text>
<text x="74.9" y="189.2">36</text>
<text x="74.9" y="191.7">37</text>
<text x="236.2" y="187.9">23</text>
<text x="236.2" y="190.5">27</text>
<text x="49.5" y="194.3">18</text>
<text x="49.5" y="196.8">19</text>
<text x="74.9" y="194.3">38</text>
<text x="74.9" y="196.8">39</text>
<text x="236.2" y="193">28</text>
<text x="236.2" y="195.6">30</text>
<text x="49.5" y="199.4">20</text>
<text x="74.9" y="199.4">40</text>
<text x="236.2" y="198.1">31</text>
<text x="236.2" y="200.6">33</text>
<text x="236.2" y="203.2">36</text>
<text x="236.2" y="208.3">10</text>
<text x="236.2" y="205.7">37</text>
<text x="236.2" y="210.8">11</text>
<text x="236.2" y="213.3">12</text>
<text x="236.8" y="215.9">8</text>
<text x="236.8" y="221">6</text>
<text x="236.8" y="218.4">9</text>
<text x="236.8" y="223.5">7</text>
<text x="218.5" y="230.6" transform="rotate(-90 218.5 230.6)">1</text>
<text x="220.2" y="231.2" transform="rotate(-90 220.2 231.2)">15</text>
<text x="221.8" y="231.2" transform="rotate(-90 221.8 231.2)">38</text>
<text x="223.5" y="231.2" transform="rotate(-90 223.5 231.2)">39</text>
</g>
<g font-size="1.3" fill="#0000c2">
<text x="292.1" y="194.5">LED</text>
<text x="296.7" y="194.5">an</text>
<text x="300.2" y="194.5">IO2</text>
<text x="304.5" y="194.5">wie</text>
<text x="308.7" y="194.5">beim</text>
<text x="314.4" y="194.5">DevKit:</text>
<text x="322.1" y="194.5">Firmware</text>
<text x="331.8" y="194.5">meldet</text>
<text x="339.4" y="194.5">Status</text>
<text x="346.5" y="194.5">darueber.</text>
<text x="292.1" y="202.1">J3:</text>
<text x="296.1" y="202.1">1</text>
<text x="298.4" y="202.1">GND,</text>
<text x="304.1" y="202.1">2</text>
<text x="306.5" y="202.1">ESP_TXD</text>
<text x="315.7" y="202.1">-&gt;</text>
<text x="320" y="202.1">RX</text>
<text x="323.6" y="202.1">des</text>
<text x="328.1" y="202.1">Adapters,</text>
<text x="292.1" y="204.2">3</text>
<text x="294.5" y="204.2">ESP_RXD</text>
<text x="304" y="204.2">-&gt;</text>
<text x="308.3" y="204.2">TX</text>
<text x="311.7" y="204.2">des</text>
<text x="316.1" y="204.2">Adapters,</text>
<text x="326" y="204.2">4</text>
<text x="328.4" y="204.2">+5V</text>
<text x="333.5" y="204.2">vom</text>
<text x="338.4" y="204.2">Adapter</text>
<text x="346.7" y="204.2">(JP1</text>
<text x="352.2" y="204.2">ziehen!)</text>
</g>
</svg>
